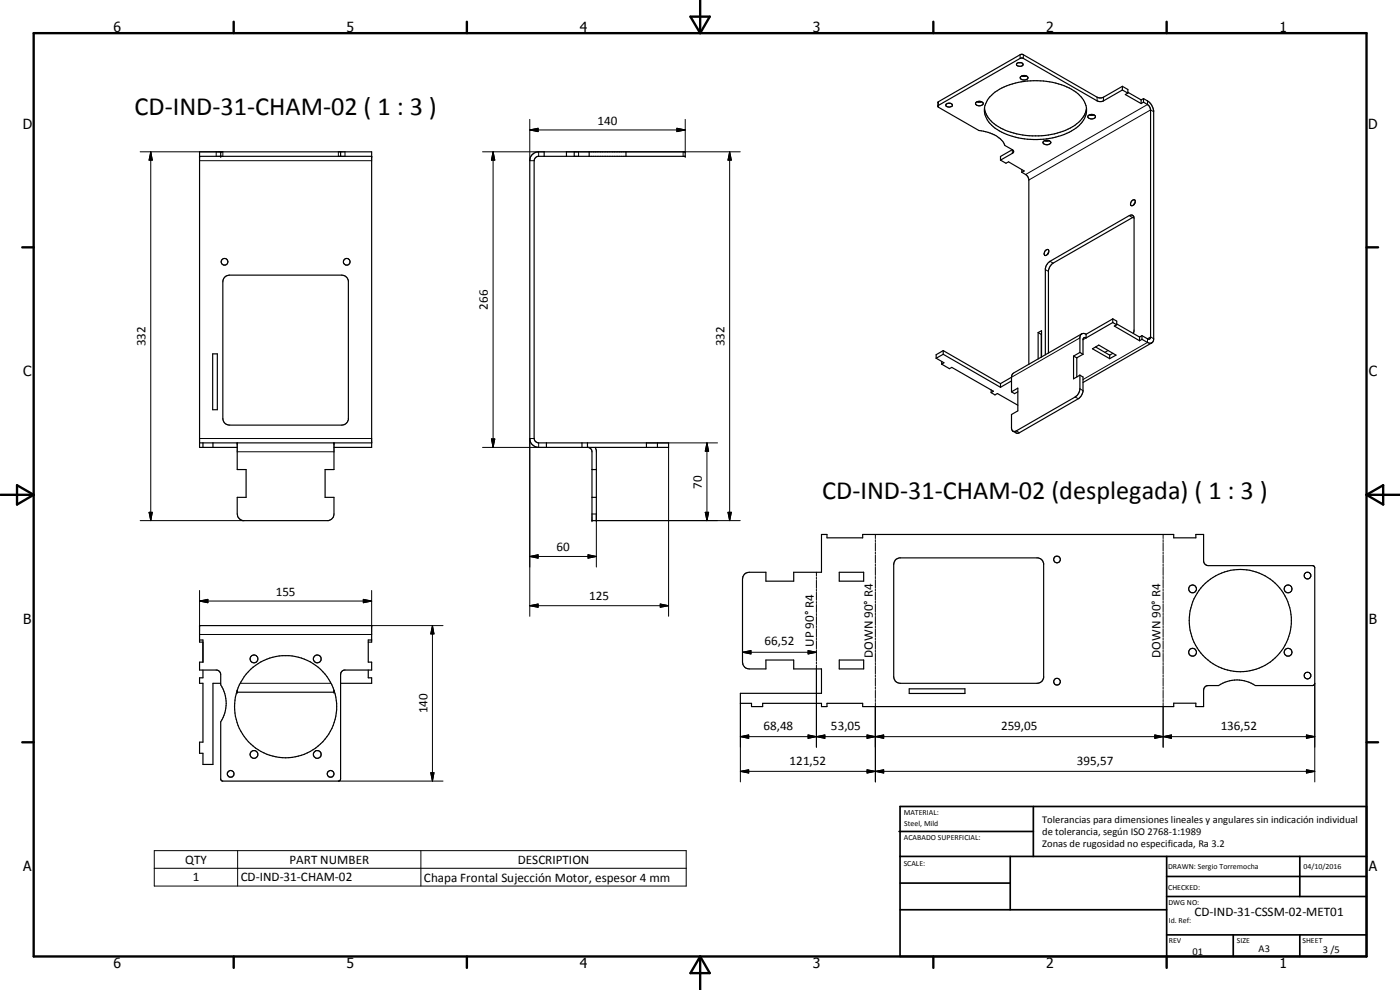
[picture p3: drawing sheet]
<svg xmlns="http://www.w3.org/2000/svg" width="420mm" height="297mm" viewBox="0 0 420 297" stroke-linecap="round" stroke-linejoin="round" font-family="sans-serif">
<g fill="none" stroke="#000" stroke-width=".35">
<path d="M305.1 19.1l.5-.3h.8a.58 .58 0 0 1 .6 .6 .58 .58 0 0 1-.8 .5 .78 .78 0 0 1-1.1-.8zM305.9 18.8h.5M281.5 31.9l.1 .3 12.2 7a9.1 9.1 0 0 1 7.6 4l.2 .4 2.2 1.3M283.9 31.3a1.02 1.02 0 0 1 1.1-.4 1.02 1.02 0 0 1 .8 .9 1.16 1.16 0 0 1-1.9-.3zM284.5 31h.6M293.1 30.6a1.38 1.38 0 0 1 2 .6 1.33 1.33 0 0 1-2.3-.2zM293.2 30.5h1.4M295.5 32.5a8.4 8.4 0 0 0 5.5 6.2 23.7 23.7 0 0 0 21.6-1.1 7.8 7.8 0 0 0 3.5-5.1M297.1 29a19.1 19.1 0 0 1 14.1-4.8 18.6 18.6 0 0 1 13.2 4.8 5.9 5.9 0 0 1-.9 9 22.9 22.9 0 0 1-21.3 2.3 9.3 9.3 0 0 1-6.8-7 6.2 6.2 0 0 1 1.7-4.3zM306.4 23a1.4 1.4 0 0 1 2.1 .4 1.36 1.36 0 0 1-2.3-.1zM306.7 22.8h1.3M326.5 34.8a1.34 1.34 0 0 1 2.2 .3 1.3 1.3 0 0 1-2.2-.2z"/>
<path d="M326.9 34.5h1.4M336.8 25.9l-5.6 3.3-1.5 .1-22.7-13h-.5l-24.9 14.2-.1 1.4M336.8 27l-5.6 3.3-1.5 .1-22.7-13h-.5l-25 14.5M336.8 25.9l1.7 .9v1.1M336.8 27l1.7 .9M336.8 25.9v1.1M338.5 27.7l4 2.3M338.5 27.9l-.8 .5 4.8 2.7M342.5 30v1.1M343.2 29.6l1.2 .7a4.2 4.2 0 0 1 1.8 2.9v68.7a1.12 1.12 0 0 1-.6 1 1.12 1.12 0 0 1-1.2-.2l-1.7-.9M343.2 30.6a3 3 0 0 1 1.8 1.4l.3 1v68.1a.57 .57 0 0 1-.3 .6 .57 .57 0 0 1-.6-.1l-1.7-.9M343.2 29.6l-.7 .4"/>
<path d="M343.2 30.6l-.7 .5M343.2 29.6v1M59.9 46.9h51.6M66.2 45.6v1.3M102.2 45.6v1.3M159.6 46.5l1.3-.9h.8h43.9v1.3h-44.2l-1 .8v84.4l.3 .4 1 .4h38.9v1.3h-38.9a2.73 2.73 0 0 1-2.7-2.6v-83.4l.1-.7zM163.3 45.6v1.3M170 45.6v1.3M172.3 45.6v1.3M176.8 45.6v1.3M187.9 45.6v1.3M300.3 48l1.6 1 .8-.4 4.7 2.7-.7 .4"/>
<path d="M303.8 44.9l.4 .4-.2 .6-3.7 2.1M303.8 44.9l-3.5 2v1.1M306.7 51.7l1.5 1 .6 1.1v55.5M306.7 50.9v.8M313.3 42.3a1.3 1.3 0 0 1 2.1 .5 1.37 1.37 0 0 1-2.4-.1zM313.5 42.2h1.4M313.6 75.3l.7-.5a.83 .83 0 0 1 .5 .8 .83 .83 0 0 1-.5 .8l-.3 .2a.61 .61 0 0 1-.7-.3 .61 .61 0 0 1 .2-.8zM314.7 75.7l-.3 .6M339.6 60.4a.6 .6 0 0 1 .5-.5 .6 .6 0 0 1 .6 .3 1.04 1.04 0 0 1-.2 1.1 1.04 1.04 0 0 1-1.1 .3l-.1-.6zM340.3 65.1l-24.3 13.9a3.6 3.6 0 0 0-1.3 2.1v24.8M340.3 65v34.1l-.2 1M340.3 65l-.5-.4-.9 .1-23.8 13.7a3.6 3.6 0 0 0-1.4 2.2v25.9"/>
<path d="M340.6 60.8l-.3 .6M67.3 83.3l.6-.5 1-.3h33.7a2.07 2.07 0 0 1 2 1.7v41.7a2.07 2.07 0 0 1-2 1.7h-33.7a2 2 0 0 1-2-2v-41.1zM311.6 99.8l1-.6v7.9M311.6 99.8l.9 .5M311.6 99.8v7.9M334 95.7l-8 4.6M334 96.8l-8 4.6M334 95.7v1.1M334 95.7l1.1 .7v1.1M334 96.8l1.1 .7M335.1 97.5l-.7 .3 7.6 4.4M335.1 97.2l6.9 3.9"/>
<path d="M63.8 106.2h1.4v16.7h-1.4zM281 107.5l2.3 1.3-.7 .5M282.6 109.3l2.3 1.3 .8-.4 12.4 7.2-.6 .4M282.6 108.5v.8M283.1 105.2l-2.1 1.2v1.1M283.1 106.3l-2.1 1.2M283.1 105.2v1.1M283.1 105.2l17.2 9.9M283.1 106.3l17.2 9.9M297.5 117.8l1.1 .7 .7-.4 6.2 3.5M297.5 117v.8M300.3 115.1v1.1"/>
<path d="M303.6 114.3l-3.3 1.9M303.6 113.2l-3.3 1.9M303.6 113.2v4.4M303.6 117.6l.9 .5 1-.5M312.5 100.3h.1M312.5 100.3v6.8M322.2 106.8l1 .6M322.2 106.8v6.9l1.9-1.1M323.2 107.4v5.7M324.1 112.6v4a3.2 3.2 0 0 1-1.4 2.5l-17.7 10.2a.89 .89 0 0 1-1 .1 .89 .89 0 0 1-.4-1v-4l1.9-1.1v-6.8l-1.9 1.1M324.1 112.6l.9 .5v4.4l-.5 1.2-.6 .8-18 10.3-.8 .2-1.1-.6M324.1 105.7l-1.9 1.1"/>
<path d="M324.1 105.7l.9 .6M324.6 100.2l-20.5 11.8-.4 .4-.1 .8M325 106.3l-1.8 1.1M326 101.4l-.6-.1-.4 .4v4.6M326 100.3a1.15 1.15 0 0 0-1.9 .8v4.6M326 100.3v1.1M327.9 104.6l1.9-1.1 5.1 3.1-1.9 1zM328.8 104.1l4.2 2.5M332.6 105.2l-1 .5M333 106.6v1M334 106l-1 .6M342 101.1v1.1"/>
<path d="M342.7 101.8l-.7 .4M342.7 100.7v1.1M342.7 100.7l-.7 .4M345.7 102.9l-20.7 11.9M59.9 132.9h51.6M60.9 132.9v1.3M63.9 132.9v1.3M71.2 134.2h-11.3v-88.6h51.6v88.6h-11.3M71.2 132.9v8h2.7v8.3h-2.7v5a2.2 2.2 0 0 0 1.6 2h25.8a2.07 2.07 0 0 0 1.6-2v-5h-2.6v-8.3h2.6v-8M164 132.9v1.3M174.7 132.9v1.3M176.3 132.9v1.3"/>
<path d="M176.6 134.2l.8 .6 .3 .8v20.6h1.3v-21l-.4-1M194 132.9v1.3M197.3 132.9v1.3M177.7 140.9h1.3M177.7 149.2h1.3M223.6 172.2l1.3-.5h5v2.7h8.3v-2.7h8.3v-11.3h1.7v1h10.7v-1h93.3v1h6.7v-1h2.3v8a1.46 1.46 0 0 0 1.4 1.3h31.5l.4 .4v35.3l-.6 .3h-17.1a9.9 9.9 0 0 0-11.1 0h-3.1l-.5 .1-.6 .5-.3 .7v5h-2.3v-1h-6.7v1h-93.3v-1h-10.7v1h-1.7v-1h-17.6v1h-3.4v-1h-3.3v-3h24.3v-7.3h-8.3v-2.7h-8.3v2.7h-5a2 2 0 0 1-2.1-2v-25l.2-.7zM251.9 171.7h7.3v2.7h-7.3zM268.7 168.1l1.2-.7h41.7l.9 .4 .7 1.2v34.4l-.5 .9-.5 .5-1 .2h-41a2 2 0 0 1-2-2v-33.6zM59.9 192h1v6.7h-1v2.3h5.2l.5 .3 .6 1.1v3.1a10.1 10.1 0 0 1 0 11.1v17.2l.5 .6 35.2-.1 .3-.6 .1-31.9 1-.8h8.2v-2.3h-1v-6.7h1M60.9 192.7h-1v-5h51.6v5h-1M251.9 198h7.3v2.7h-7.3zM60.9 201v2.4h-1v1.6h1v17.7h-1v3.3h1v3.4h3v-24.4h2.3"/>
<path d="M71.2 207.1v.6h29v-.6M110.5 201v2.4h1v1.6h-9.3M272.9 206.7h16.7v1.4h-16.7z"/>
<circle cx="67.4" cy="78.6" r="1"/>
<circle cx="104" cy="78.5" r="1"/>
<circle cx="317.2" cy="167.9" r="1"/>
<circle cx="357.9" cy="176.7" r="1.17"/>
<circle cx="386.6" cy="176.7" r="1.18"/>
<circle cx="392.4" cy="172.7" r="1.01"/>
<circle cx="76.2" cy="197.7" r="1.17"/>
<circle cx="95.2" cy="197.7" r="1.17"/>
<circle cx="357.9" cy="195.7" r="1.16"/>
<circle cx="372.2" cy="186.2" r="15.3"/>
<circle cx="386.6" cy="195.7" r="1.17"/>
<circle cx="85.7" cy="212" r="15.3"/>
<circle cx="317.2" cy="204.5" r="1.01"/>
<circle cx="392.4" cy="202.7" r="1.01"/>
<circle cx="69.2" cy="232.2" r=".98"/>
<circle cx="76.2" cy="226.4" r="1.17"/>
<circle cx="95.2" cy="226.3" r="1.17"/>
<circle cx="99.2" cy="232.2" r="1"/>
</g>
<g fill="#000">
<circle cx="59.9" cy="46.9" r=".18"/>
<circle cx="66.2" cy="45.6" r=".18"/>
<circle cx="66.2" cy="46.9" r=".18"/>
<circle cx="111.5" cy="46.9" r=".18"/>
<circle cx="205.6" cy="45.6" r=".18"/>
<circle cx="205.6" cy="46.9" r=".18"/>
<circle cx="71.2" cy="132.9" r=".18"/>
<circle cx="100.2" cy="132.9" r=".18"/>
<circle cx="177.7" cy="156.2" r=".18"/>
<circle cx="179" cy="156.2" r=".18"/>
<circle cx="59.9" cy="187.7" r=".18"/>
<circle cx="111.5" cy="187.7" r=".18"/>
<circle cx="71.2" cy="207.7" r=".18"/>
<circle cx="100.2" cy="207.7" r=".18"/>
</g>
<g fill="none" stroke="#000" stroke-width=".3">
<path d="M306.1 16.4v1.1M307.1 16.4v1.1M159 39l2.5-.5v1zM159 35.8v12.4h1.3M159 39h46.6M203.1 38.5l2.5 .5-2.5 .5zM205.6 35.8v9.8M281.6 30.5v1.1M329.3 29.2v1.1M331.2 29.2v1.1M344.4 30.3v1.1l-36.6 21M346.2 33.5l-.9-.5-36.5 21"/>
<path d="M42.1 45.6h24.8v1.3M45.2 45.6l.5 2.4h-1zM45.2 45.6v110.6M59.9 48.2h51.6M64.9 45.6v1.3M101.5 45.6v1.3M103.5 45.6v1.3M144.8 45.6h18.5M148 45.6l.5 2.4h-1zM148 45.6v88.6M161.7 45.6v1.3M170 45.6h52.2"/>
<path d="M173.6 45.6v1.3M205 45.6v1.3M219 45.6l.5 2.4h-1zM219 45.6v110.6M303.8 44.9v1.1M315.1 78.4l.9 .6M338.9 64.7l1 .6M313.7 80.9l1 .5M322.7 119.1l.9 .5M324.1 116.6l.9 .6M324.1 101.4l-20.5 11.8M326 101.4l-1 .5"/>
<path d="M346.2 101.6l-.9-.5-.9 .5v1.1l-19.4 11.2M59.9 131.6h51.6M71.2 135.6h29M144.8 134.2h19.2M147.5 131.7h1l-.5 2.5zM160.3 131.6h-1.3v53.3M161.7 132.9v1.3M194 132.9h21.3M200.6 134.2v50.7M212.2 132.9l.5 2.5h-1zM212.2 132.9v23.3M305 129.3l.9 .5"/>
<path d="M42.1 156.2h31.1M44.7 153.7h1l-.5 2.5zM177.7 154.2h1.3v15.9M179 156.2h43.2M211.7 153.7h1l-.5 2.5zM218.5 153.7h1l-.5 2.5zM59.9 177.2v10.5M109 179.8l2.5 .5-2.5 .5zM111.5 177.2v10.5h21.5M159 167l2.5-.5v1zM159 167h20M176.5 166.5l2.5 .5-2.5 .5z"/>
<path d="M245 171.7v1.2M245 173.2v.6M245 174.1v2.4M245 176.8v.6M245 177.7v2.4M262.7 160.4v1.2M262.7 161.9v.6M262.7 162.8v2.5M262.7 165.6v.6M262.7 166.5v2.5M262.7 169.3v.6M262.7 170.2v2.4"/>
<path d="M262.7 173v.6M262.7 173.9v2.5M262.7 176.7v.6M262.7 177.6v2.4M349.1 160.4v1.2M349.1 161.9v.6M349.1 162.8v2.5M349.1 165.6v.6M349.1 166.5v2.5M349.1 169.3v.6M349.1 170.2v2.4M349.1 173v.6"/>
<path d="M349.1 173.9v2.5M349.1 176.7v.6M349.1 177.6v2.4M59.9 180.3l2.5-.5v1zM59.9 190.4h51.6M59.9 180.3h51.6M129.8 187.7l.4 2.5h-.9zM129.8 187.7v46.7M159 181.7l2.5-.5v1zM159 181.7h41.6M198.2 181.2l2.4 .5-2.4 .5zM222.8 195.7l2.6-.5v1z"/>
<path d="M222.8 195.7h22.2M242.5 195.2l2.5 .5-2.5 .5zM245 180.5v.6M245 181.4v2.4M245 184.1v.6M245 185v2.4M245 187.7v.6M245 188.6v2.5M245 191.3v.6M245 192.2v2.4M245 194.9v.7M245 195.9v2.4"/>
<path d="M245 198.6v.6M245 199.5v24.7M262.7 180.3v.7M262.7 181.3v2.4M262.7 184v.7M262.7 185v2.5M262.7 187.7v.6M262.7 188.6v2.5M262.7 191.4v.6M262.7 192.3v2.5M262.7 195.1v.6M262.7 196v2.5"/>
<path d="M262.7 198.8v.6M262.7 199.7v2.5M349.1 180.3v.7M349.1 181.3v2.4M349.1 184v.7M349.1 185v2.5M349.1 187.7v.6M349.1 188.6v2.5M349.1 191.4v.6M349.1 192.3v2.5M349.1 195.1v.6M349.1 196v2.5"/>
<path d="M349.1 198.8v.6M349.1 199.7v2.5M72.1 205h27.2M222.2 211v23.6M262.7 202.5v.6M262.7 203.4v2.5M262.7 206.2v.6M262.7 207.1v2.4M262.7 209.9v.6M262.7 210.8v23.8M349.1 202.5v.6M349.1 203.4v2.5"/>
<path d="M349.1 206.2v.6M349.1 207.1v2.4M349.1 209.9v.6M349.1 210.8v13.4M394.6 205v29.6M101.5 234.4h31.5M129.3 231.9h.9l-.4 2.5zM222.2 221l2.5-.5v1zM222.2 231.4l2.5-.4v.9zM222.2 221h172.4M222.2 231.4h172.4M242.5 220.5l2.5 .5-2.5 .5z"/>
<path d="M245 221l2.6-.5v1zM260.2 220.5l2.5 .5-2.5 .5zM260.2 231l2.5 .4-2.5 .5zM260.2 220.5l5 1v-1l-5 1zM262.7 221l2.5-.5v1zM262.7 231.4l2.5-.4v.9zM346.6 220.5l2.5 .5-2.5 .5zM346.6 220.5l5 1v-1l-5 1zM349.1 221l2.5-.5v1zM392.1 220.5l2.5 .5-2.5 .5zM392.1 231l2.5 .4-2.5 .5zM46.3 255.2h159.6v10.7h-159.6z"/>
<path d="M71.3 255.2v10.7M126.3 255.2v10.7M46.3 260.5h159.6"/>
</g>
<g fill="none" stroke="#000" stroke-width=".71">
<path d="M10.1 9.9h400v277.1h-400zM70.1 6.5v3.4M140.1 6.5v3.4M207.2 5h5.8l-2.9 4.9zM210.1 0v9.9M280.1 6.5v3.4M350.1 6.5v3.4M6.7 74.2h3.4M410.1 74.2h3.5M.1 148.5h10M5.1 145.6l5 2.9-5 2.9zM410.1 148.5h10"/>
<path d="M410.1 148.5l5-2.9v5.8zM6.7 222.7h3.4M410.1 222.7h3.5M70.1 287v3.4M140.1 287v3.4M210.1 287v10M210.1 287l2.9 5h-5.8zM280.1 287v3.4M350.1 287v3.4"/>
</g>
<g fill="none" stroke="#000" stroke-width=".51">
<path d="M269.8 249.5h40.3M270.1 242h140v45h-140zM270.1 257h140M303.2 257v16M310.1 242v15M350.1 257v30M390.1 257v12M270.1 265h33.1M270.1 273h80M350.1 269h60M350.1 263h60M350.1 280.5h60"/>
<path d="M370.1 280.5v6.5M390.1 280.5v6.5"/>
</g>
<g fill="#000">
<path d="M159 39l2.5-.5v1zM203.1 38.5l2.5 .5-2.5 .5zM45.2 45.6l.5 2.4h-1zM148 45.6l.5 2.4h-1zM219 45.6l.5 2.4h-1zM147.5 131.7h1l-.5 2.5zM212.2 132.9l.5 2.5h-1zM44.7 153.7h1l-.5 2.5zM211.7 153.7h1l-.5 2.5zM218.5 153.7h1l-.5 2.5zM59.9 180.3l2.5-.5v1zM159 167l2.5-.5v1z"/>
<path d="M176.5 166.5l2.5 .5-2.5 .5zM109 179.8l2.5 .5-2.5 .5zM129.8 187.7l.4 2.5h-.9zM159 181.7l2.5-.5v1zM198.2 181.2l2.4 .5-2.4 .5zM222.8 195.7l2.6-.5v1zM242.5 195.2l2.5 .5-2.5 .5zM129.3 231.9h.9l-.4 2.5zM222.2 221l2.5-.5v1zM222.2 231.4l2.5-.4v.9zM242.5 220.5l2.5 .5-2.5 .5zM245 221l2.6-.5v1z"/>
<path d="M260.2 220.5l2.5 .5-2.5 .5zM260.2 231l2.5 .4-2.5 .5zM262.7 221l2.5-.5v1zM262.7 231.4l2.5-.4v.9zM346.6 220.5l2.5 .5-2.5 .5zM349.1 221l2.5-.5v1zM392.1 220.5l2.5 .5-2.5 .5zM392.1 231l2.5 .4-2.5 .5z"/>
</g>
<g font-size="7.9">
<text x="40.4" y="34.5">CD-IND-31-CHAM-02 ( 1 : 3 )</text>
<text x="246.7" y="149.9">CD-IND-31-CHAM-02 (desplegada) ( 1 : 3 )</text>
</g>
<g font-size="4.2">
<text x="34" y="9.6">6</text>
<text x="104" y="9.6">5</text>
<text x="174" y="9.6">4</text>
<text x="244" y="9.6">3</text>
<text x="314" y="9.6">2</text>
<text x="384" y="9.6">1</text>
<text x="6.8" y="38.7">D</text>
<text x="410.6" y="38.7">D</text>
<text x="7" y="112.9">C</text>
<text x="410.8" y="112.9">C</text>
<text x="7" y="187.1">B</text>
<text x="410.8" y="187.1">B</text>
<text x="7" y="261.4">A</text>
<text x="410.8" y="261.4">A</text>
<text x="34" y="290.4">6</text>
<text x="104" y="290.4">5</text>
<text x="174" y="290.4">4</text>
<text x="244" y="290.4">3</text>
<text x="314" y="290.4">2</text>
<text x="384" y="290.4">1</text>
</g>
<g font-size="3.9">
<text x="179.4" y="37.4">140</text>
<text x="146.4" y="92.9" transform="rotate(-90 146.4 92.9)">266</text>
<text x="43.7" y="103.9" transform="rotate(-90 43.7 103.9)">332</text>
<text x="217.4" y="103.9" transform="rotate(-90 217.4 103.9)">332</text>
<text x="210.6" y="146.6" transform="rotate(-90 210.6 146.6)">70</text>
<text x="167" y="165.4">60</text>
<text x="82.7" y="178.8">155</text>
<text x="176.9" y="180.2">125</text>
<text x="229.5" y="193.6">66,52</text>
<text x="244.2" y="194.1" transform="rotate(-90 244.2 194.1)">UP 90° R4</text>
<text x="261.9" y="197.4" transform="rotate(-90 261.9 197.4)">DOWN 90° R4</text>
<text x="348.3" y="197.4" transform="rotate(-90 348.3 197.4)">DOWN 90° R4</text>
<text x="128.3" y="214" transform="rotate(-90 128.3 214)">140</text>
<text x="229.1" y="218.9">68,48</text>
<text x="249.4" y="218.9">53,05</text>
<text x="300.4" y="218.9">259,05</text>
<text x="366.3" y="218.9">136,52</text>
<text x="237" y="229.4">121,52</text>
<text x="323.2" y="229.4">395,57</text>
<text x="55.6" y="259.2">QTY</text>
<text x="86.9" y="259.1">PART NUMBER</text>
<text x="155.4" y="259.2">DESCRIPTION</text>
<text x="57.9" y="264.5">1</text>
<text x="72.3" y="264.5">CD-IND-31-CHAM-02</text>
<text x="127.2" y="264.5">Chapa Frontal Sujección Motor, espesor 4 mm</text>
<text x="358.5" y="275">CD-IND-31-CSSM-02-MET01</text>
</g>
<g font-size="3.1">
<text x="312.7" y="246.8">Tolerancias para dimensiones lineales y angulares sin indicación individual</text>
<text x="312.7" y="250.4">de tolerancia, según ISO 2768-1:1989</text>
<text x="312.7" y="254">Zonas de rugosidad no especificada, Ra 3.2</text>
<text x="357.9" y="286.4">01</text>
<text x="377.7" y="285.6">A3</text>
<text x="397" y="285.9">3 /5</text>
</g>
<g font-size="2.4">
<text x="271.2" y="244.4">MATERIAL:</text>
<text x="271.3" y="252">ACABADO SUPERFICIAL:</text>
<text x="271.4" y="247.9">Steel, Mild</text>
<text x="271.2" y="259.7">SCALE:</text>
<text x="350.6" y="260.8">DRAWN: Sergio Torremocha</text>
<text x="391.2" y="260.6">04/10/2016</text>
<text x="350.6" y="267">CHECKED:</text>
<text x="350.6" y="271.4">DWG NO:</text>
<text x="350.8" y="276.9">Id. Ref:</text>
<text x="350.8" y="282.8">REV</text>
<text x="371.2" y="282.9">SIZE</text>
<text x="390.9" y="282.9">SHEET</text>
</g>
</svg>
